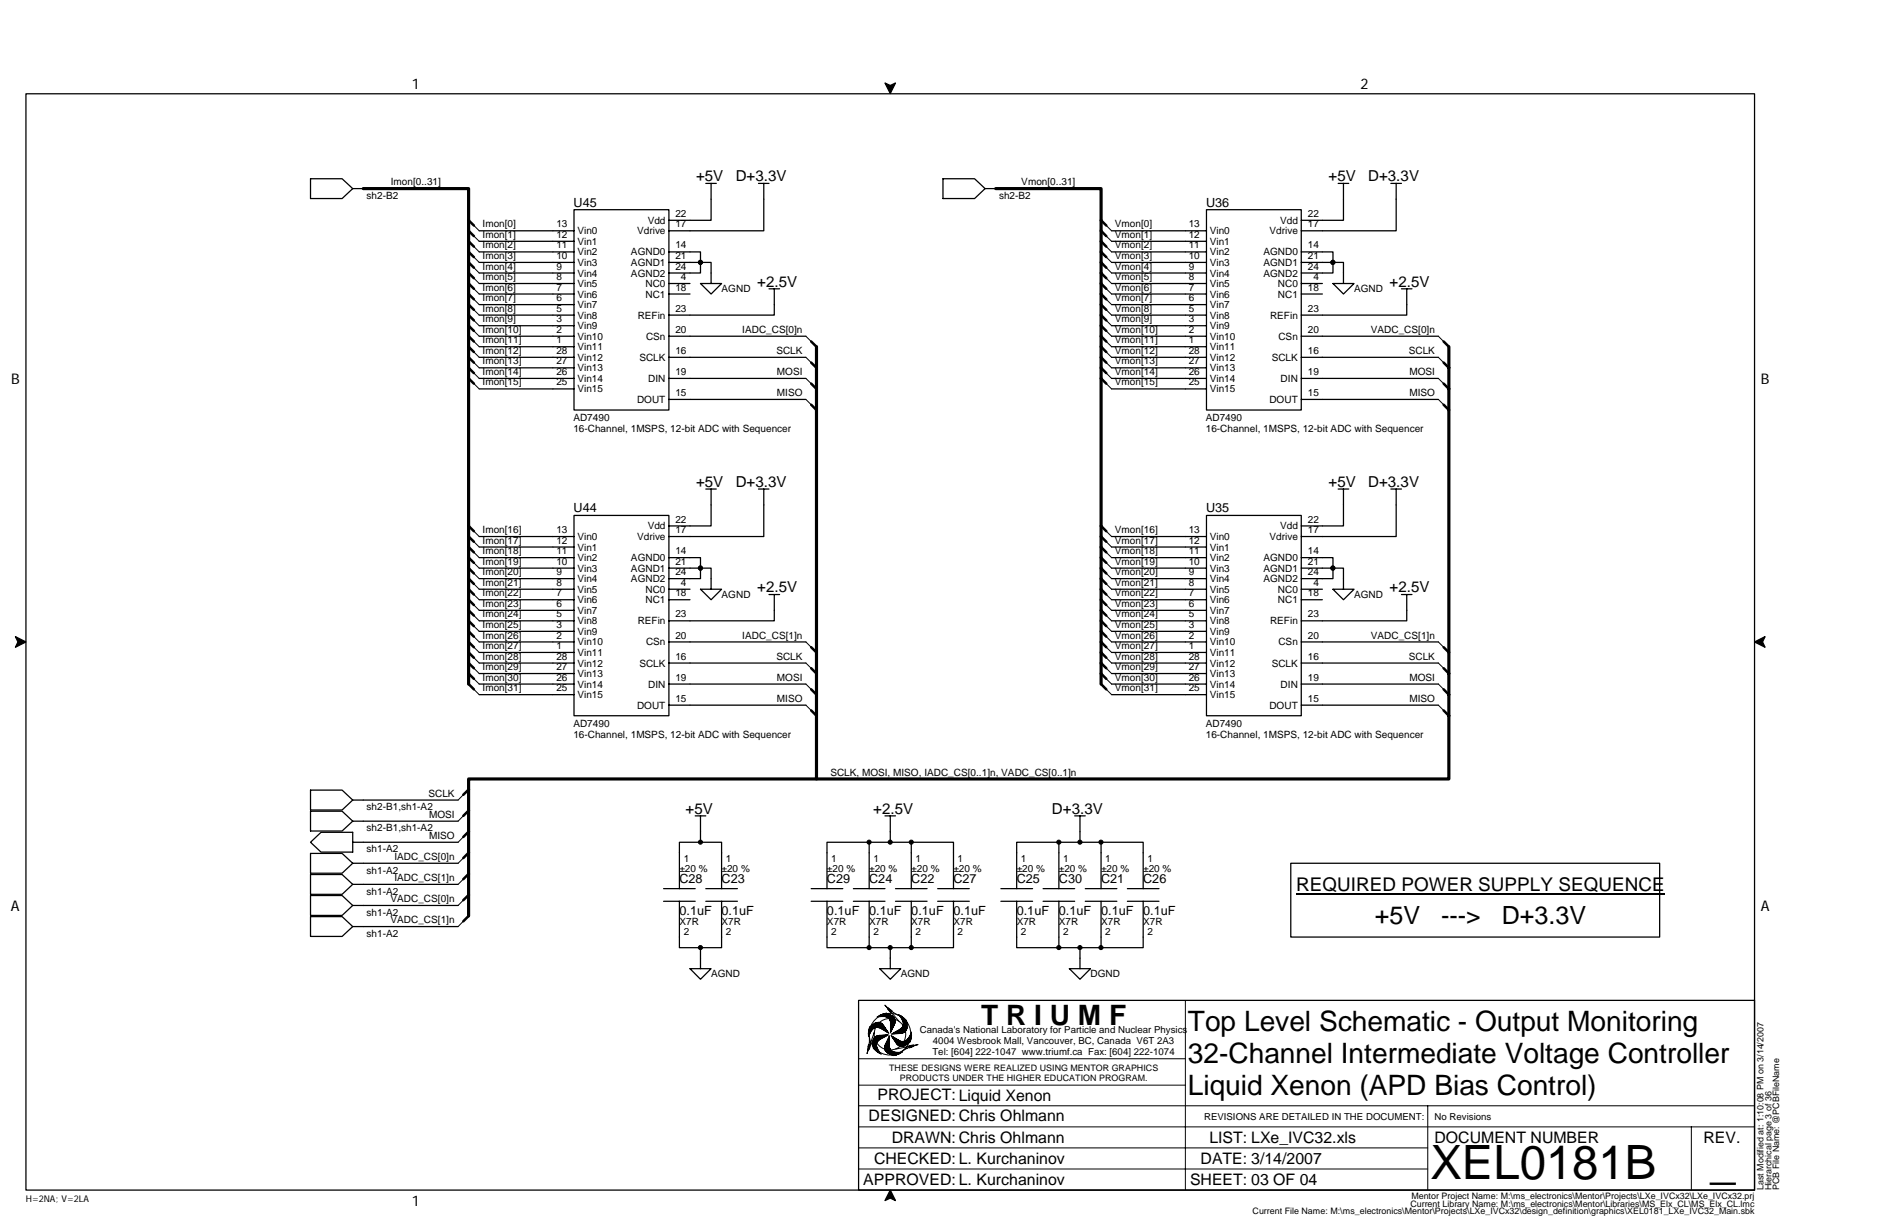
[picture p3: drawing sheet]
<svg xmlns="http://www.w3.org/2000/svg" width="432mm" height="279mm" viewBox="0 0 432 279" stroke-linecap="round" stroke-linejoin="round" font-family="sans-serif">
<g fill="none" stroke="#000" stroke-width=".29">
<path d="M5.9 21.4h393.7v249.6h-393.7zM70.7 40.7h7.2l2.4 2.2-2.4 2.3h-7.2zM80.3 42.9h2.4M109.1 52.6h21.6M109.1 54.9h21.6M109.1 57.4h21.6M109.1 59.8h21.6M130.7 47.8h21.6v45.6h-21.6zM152.3 57.4h7.2v4.8h-7.2M152.3 59.8h9.6v4.8M160.7 41.8h2.4M161.9 41.8v8.4h-9.6"/>
<path d="M172.7 41.8h2.4M173.9 41.8v10.8h-21.6M214.8 40.7h7.2l2.3 2.2-2.3 2.3h-7.2zM224.3 42.9h2.5M253.2 52.6h21.6M253.2 54.9h21.6M253.2 57.4h21.6M253.2 59.8h21.6M274.8 47.8h21.6v45.6h-21.6zM296.4 57.4h7.2v4.8h-7.2M296.4 59.8h9.6v4.8M304.8 41.8h2.4"/>
<path d="M306 41.8v8.4h-9.6M316.8 41.8h2.4M318 41.8v10.8h-21.6M109.1 62.2h21.6M109.1 64.6h21.6M109.1 67h21.6M109.1 69.4h21.6M109.1 71.8h21.6M109.1 74.2h21.6M109.1 76.6h21.6M109.1 79h21.6M152.3 64.6h4.8"/>
<path d="M152.3 67h4.8M152.3 76.6h31.2M159.5 64.6h4.8l-2.4 2.4zM175.1 65.8h2.4M176.3 65.8v6h-24M253.2 62.2h21.6M253.2 64.6h21.6M253.2 67h21.6M253.2 69.4h21.6M253.2 71.8h21.6M253.2 74.2h21.6M253.2 76.6h21.6"/>
<path d="M253.2 79h21.6M296.4 64.6h4.8M296.4 67h4.8M296.4 76.6h31.2M303.6 64.6h4.8l-2.4 2.4zM319.2 65.8h2.4M320.4 65.8v6h-24M109.1 81.4h21.6M109.1 83.8h21.6M109.1 86.2h21.6M109.1 88.6h21.6M152.3 81.4h31.2"/>
<path d="M152.3 86.2h31.2M152.3 91h31.2M253.2 81.4h21.6M253.2 83.8h21.6M253.2 86.2h21.6M253.2 88.6h21.6M296.4 81.4h31.2M296.4 86.2h31.2M296.4 91h31.2M130.7 117.4h21.6v45.6h-21.6zM160.7 111.4h2.4M161.9 111.4v8.4h-9.6"/>
<path d="M172.7 111.4h2.4M173.9 111.4v10.8h-21.6M274.8 117.4h21.6v45.6h-21.6zM304.8 111.4h2.4M306 111.4v8.4h-9.6M316.8 111.4h2.4M318 111.4v10.8h-21.6M109.1 122.2h21.6M109.1 124.6h21.6M109.1 127h21.6M109.1 129.4h21.6M109.1 131.8h21.6"/>
<path d="M109.1 134.2h21.6M109.1 136.6h21.6M109.1 139h21.6M152.3 127h7.2v4.8h-7.2M152.3 129.4h9.6v4.8M152.3 134.2h4.8M152.3 136.6h4.8M159.5 134.2h4.8l-2.4 2.4zM175.1 135.4h2.4M176.3 135.4v6h-24M253.2 122.2h21.6M253.2 124.6h21.6"/>
<path d="M253.2 127h21.6M253.2 129.4h21.6M253.2 131.8h21.6M253.2 134.2h21.6M253.2 136.6h21.6M253.2 139h21.6M296.4 127h7.2v4.8h-7.2M296.4 129.4h9.6v4.8M296.4 134.2h4.8M296.4 136.6h4.8M303.6 134.2h4.8l-2.4 2.4zM319.2 135.4h2.4"/>
<path d="M320.4 135.4v6h-24M109.1 141.4h21.6M109.1 143.8h21.6M109.1 146.2h21.6M109.1 148.6h21.6M109.1 151h21.6M109.1 153.4h21.6M109.1 155.8h21.6M109.1 158.2h21.6M152.3 146.2h31.2M152.3 151h31.2M152.3 155.8h31.2"/>
<path d="M253.2 141.4h21.6M253.2 143.8h21.6M253.2 146.2h21.6M253.2 148.6h21.6M253.2 151h21.6M253.2 153.4h21.6M253.2 155.8h21.6M253.2 158.2h21.6M296.4 146.2h31.2M296.4 151h31.2M296.4 155.8h31.2M70.7 179.9h7.2l2.4 2.3-2.4 2.2h-7.2z"/>
<path d="M152.3 160.6h31.2M296.4 160.6h31.2M70.7 184.7h7.2l2.4 2.3-2.4 2.2h-7.2zM70.7 194.3h7.2l2.4 2.3-2.4 2.2h-7.2zM70.7 199.1h7.2l2.4 2.3-2.4 2.2h-7.2zM70.7 191.8l2.4-2.3h7.2v4.5h-7.2zM80.3 182.2h24M80.3 187h24M80.3 196.6h24M80.3 191.8h24M158.3 185.8h2.4M159.5 185.8v6"/>
<path d="M198 191.8v10.6M201.5 185.8h2.4M202.8 185.8v6M207.5 191.8v10.6M241.2 191.8v10.6M244.8 185.8h2.4M246 185.8v6M250.8 191.8v10.6M294 196.6h84v16.8h-84zM70.7 203.9h7.2l2.4 2.3-2.4 2.2h-7.2zM70.7 208.7h7.2l2.4 2.3-2.4 2.2h-7.2zM80.3 201.4h24"/>
<path d="M80.3 206.2h24M80.3 211h24M151.1 205.2h7.2M151.1 202.4h7.2M154.7 205.2v10.6h9.6v-10.6M154.7 202.4v-10.6h9.6v10.6M159.5 215.8v4.8M160.7 205.2h7.2M160.7 202.4h7.2M184.7 205.2h7.2M184.7 202.4h7.2M188.3 202.4v-10.6h28.8v10.6"/>
<path d="M188.3 205.2v10.6h28.8v-10.6M194.4 205.2h7.1M194.4 202.4h7.1M198 205.2v10.6M202.8 215.8v4.8M203.9 205.2h7.2M203.9 202.4h7.2M207.5 205.2v10.6M213.6 205.2h7.1M213.6 202.4h7.1M227.9 205.2h7.3M227.9 202.4h7.3"/>
<path d="M231.5 202.4v-10.6h28.8v10.6M231.5 205.2v10.6h28.8v-10.6M237.6 205.2h7.2M237.6 202.4h7.2M241.2 205.2v10.6M246 215.8v4.8M247.2 205.2h7.2M247.2 202.4h7.2M250.8 205.2v10.6M256.8 205.2h7.1M256.8 202.4h7.1M157.1 220.6h4.8l-2.4 2.4z"/>
<path d="M195.5 227.8h204.1v43.2h-204.1zM200.3 220.6h4.8l-2.3 2.4zM243.5 220.6h4.8l-2.3 2.4z"/>
</g>
<g fill="none" stroke="#000" stroke-width=".23">
<path d="M107.9 51.4l1.2 1.2M107.9 53.8l1.2 1.1M107.9 56.2l1.2 1.2M107.9 58.5l1.2 1.3M251.9 51.4l1.3 1.2M251.9 53.8l1.3 1.1M251.9 56.2l1.3 1.2M251.9 58.5l1.3 1.3M107.9 61l1.2 1.2M107.9 63.4l1.2 1.2M107.9 65.8l1.2 1.2M107.9 68.2l1.2 1.2"/>
<path d="M107.9 70.5l1.2 1.3M107.9 73l1.2 1.2M107.9 75.4l1.2 1.2M107.9 77.8l1.2 1.2M183.5 76.6l1.2 1.2M251.9 61l1.3 1.2M251.9 63.4l1.3 1.2M251.9 65.8l1.3 1.2M251.9 68.2l1.3 1.2M251.9 70.5l1.3 1.3M251.9 73l1.3 1.2M251.9 75.4l1.3 1.2"/>
<path d="M251.9 77.8l1.3 1.2M327.6 76.6l1.2 1.2M107.9 80.2l1.2 1.2M107.9 82.6l1.2 1.2M107.9 85l1.2 1.2M107.9 87.4l1.2 1.2M183.5 81.4l1.2 1.2M183.5 86.2l1.2 1.2M183.5 91l1.2 1.2M251.9 80.2l1.3 1.2M251.9 82.6l1.3 1.2M251.9 85l1.3 1.2"/>
<path d="M251.9 87.4l1.3 1.2M327.6 81.4l1.2 1.2M327.6 86.2l1.2 1.2M327.6 91l1.2 1.2M107.9 121l1.2 1.2M107.9 123.4l1.2 1.2M107.9 125.8l1.2 1.2M107.9 128.2l1.2 1.2M107.9 130.6l1.2 1.2M107.9 133l1.2 1.2M107.9 135.4l1.2 1.2M107.9 137.8l1.2 1.2"/>
<path d="M251.9 121l1.3 1.2M251.9 123.4l1.3 1.2M251.9 125.8l1.3 1.2M251.9 128.2l1.3 1.2M251.9 130.6l1.3 1.2M251.9 133l1.3 1.2M251.9 135.4l1.3 1.2M251.9 137.8l1.3 1.2M107.9 140.2l1.2 1.2M107.9 142.6l1.2 1.2M107.9 145l1.2 1.2M107.9 147.4l1.2 1.2"/>
<path d="M107.9 149.8l1.2 1.2M107.9 152.2l1.2 1.2M107.9 154.6l1.2 1.2M107.9 157l1.2 1.2M183.5 146.2l1.2 1.2M183.5 151l1.2 1.2M183.5 155.8l1.2 1.2M251.9 140.2l1.3 1.2M251.9 142.6l1.3 1.2M251.9 145l1.3 1.2M251.9 147.4l1.3 1.2M251.9 149.8l1.3 1.2"/>
<path d="M251.9 152.2l1.3 1.2M251.9 154.6l1.3 1.2M251.9 157l1.3 1.2M327.6 146.2l1.2 1.2M327.6 151l1.2 1.2M327.6 155.8l1.2 1.2M183.5 160.6l1.2 1.2M327.6 160.6l1.2 1.2M105.5 181l-1.2 1.2M105.5 185.8l-1.2 1.2M105.5 190.6l-1.2 1.2M105.5 195.4l-1.2 1.2"/>
<path d="M105.5 200.2l-1.2 1.2M105.5 205l-1.2 1.2M105.5 209.8l-1.2 1.2M197.8 237.8l-.2 1.1M198.1 233.9l-.2 .6-.1 1.4 .9-1.6M198.2 233.8l-.4 1.9M198.3 237.9l-.3 1.1M198.5 233.6l-.5 1.7M198.7 233.4l-.7 .5-.2 1.4v.8a2.68 2.68 0 0 1 1.7-2.2h.5l.7 .3 1.7 1.1-1.1-1.7M198.7 233.4l-.5 1.7M198.8 237.3a1.83 1.83 0 0 0 1.1 2.2l.6 .4-.8-1.3M198.8 237l.9 1.6"/>
<path d="M198.8 237.3l.9 1.3M198.8 237.5l1 1.3M198.8 237.7l1.1 1.3M198.8 237.9l1.2 1.3M198.9 233.3l-.6 1.6M198.9 236.7l-.1 .3a2.33 2.33 0 0 0 1.2 2.7l.7 .3-1-1.6-.1-.6 .2-.5M198.9 236.9l.7 1.3M198.9 238.2l1.3 1.2M198.9 236.7l-.1 .6M198.9 236.7l.7 1.3M198.9 236.6l.7 1.3M198.9 238.6l1.5 1.2"/>
<path d="M199.1 233.2l-.7 1.5M199.1 236.5l-.2 .2M199.1 236.5l.5 1.2M199.1 236.3l.5 1.3M199.1 235.1l-1.6 4.8 .5-2.6v-1.2M199.2 236.2l-.1 .3M199.2 233l-.5 .4M199.2 233.1l-.6 1.4M199.2 233l-.6 .4M199.2 236.2l.5 1.1M199.3 236.1l.5 1.2M199.4 233l-.7 1.3"/>
<path d="M199.4 236.1l-.2 .1M199.4 236.1l.4 1.1M199.5 232.9l-.3 .1M199.5 236l.4 1M199.6 232.9l-.7 1.3M199.6 235.9l.4 1.1M199.7 235.9l.3 1M199.8 232.9h-.3M199.8 232.9l-.8 1.2M199.8 235.9l2.5-.2-2.3 1.3M199.8 235.9l-.7 .3-.2 .5M199.8 235.9l.3 1"/>
<path d="M199.9 232.8l-.8 1.2M199.9 235.9l.3 .9M200 237l-.3 .5-.1 .6M200 235.9l-.6 .2M200 235.9l.3 .8M200.1 232.8l-.9 .2M200.1 232.8l1 .6M200.1 232.8l-.3 .1M200.1 232.8l-.8 1.1M200.1 232.8l.7 .2 .5 .6M200.1 236.9l-.3 .4M200.1 235.9l.2 .8"/>
<path d="M200.2 232.8l-.8 1.1M200.2 235.9l.2 .7M200.3 234l-.8-.1-.8 .4M200.3 234l.2 .1M200.3 235.8l1.8-.1-1.6 .9M200.3 235.8l-.3 .1M200.3 235.8l.2 .8M200.4 235.8l.2 .7M200.4 232.9l-.8 1M200.5 234.1l.2 .1M200.5 236.6l-.4 .3M200.5 235.8l.2 .6-.1-.6"/>
<path d="M200.5 232.9l-.8 1M200.6 233l-.7 .9M200.7 233.1l-.7 .8M200.7 235.8l.1 .6M200.8 233.1l-.7 .8M200.8 235.8l.1 .5M200.9 233.2l-.7 .7M200.9 235.8l.1 .5M200.9 233.2l-.6 .8M201 235.8l.1 .5M201 233.9l-.2 .3M201 233.3l-.7 .7"/>
<path d="M201.1 233.4l.2 .2M201.1 234l-.3 .3M201.1 233.4l-.7 .6M201.1 235.8l.1 .4M201.1 233.4l-.6 .7M201.2 233.5l-.6 .6M201.2 235.8l.1 .4M201.2 233.6l-.5 .6M201.3 233.6l1 1.5-1.6-.9M201.3 235.8l.1 .3v-.3M201.3 233.7l-.3 .2M201.4 233.8l-.3 .2"/>
<path d="M201.4 233.8l-.5 .5M201.4 233.9l-.4 .5M201.4 235.8l.1 .3M201.5 234l-.4 .4M201.5 238.6l.1 .6M201.5 238.4l1 .2M201.5 238.5l1.1 .2M201.5 238.6l1.1 .2M201.5 238.7l1.2 .2M201.5 238.8l1.3 .2M201.5 234.1l-.3 .4M201.5 235.8l.1 .2"/>
<path d="M201.5 238.3v.3M201.5 238.2l1 .2M201.5 238.3l1 .2M201.6 238l.9-2.1v2.5M201.6 234.2l-.3 .3M201.6 238a1.56 1.56 0 0 0 1.2 2.1l.7 .3 2.1-.9-.9 .1M201.6 238l-.1 .3M201.6 238l.9 .3M201.6 238.1l.9 .3M201.6 239l1.3 .2M201.6 234.2l-.2 .4M201.6 235.8l.1 .1"/>
<path d="M201.6 239.2l.2 .2M201.6 237.9l.9 .3M201.6 239.2l1.4 .1M201.7 234.3l-.3 .3M201.7 237.9l.8 .2M201.7 235.7v.2M201.7 237.8l-.1 .2M201.7 237.8l.8 .2M201.7 239.3l1.4 .1M201.8 234.4l-.3 .3M201.8 237.6l.7 .2M201.8 237.7l.7 .2"/>
<path d="M201.8 235.7v.2M201.8 234.5l-.2 .2M201.8 239.4l.4 .3M201.8 237.5l.7 .2M201.8 239.4l1.5 .1M201.9 234.6l-.2 .2M201.9 237.4l.6 .2M201.9 234.7l-.2 .1M201.9 235.7v.1M201.9 230.8l-1.8 .7M201.9 231.6h1.5M201.9 237.3l.6 .2"/>
<path d="M201.9 239.5h1.5M202 234.7l-.2 .2M202 237.3l.5 .1M202 234.9v.1M202 235.7v.1M202 234.8l-.1 .1M202 237.2l.5 .1M202.1 229.7l.7 .9M202.1 231.6l1.4 .1M202.1 234.9h-.1M202.1 237l.4 .2M202.1 234.9v.1"/>
<path d="M202.1 235h.1M202.1 236.9l.4 .1M202.1 237l.4 .1M202.2 236.8l.3 .1M202.2 231.7l1.4 .1M202.2 235v.1M202.2 236.7l.3 .1M202.3 229.5l.9 .7M202.3 231.8l.3 .4M202.3 236.6l.2 .1M202.3 230.9l-1.7 .5M202.3 236.6h.2"/>
<path d="M202.4 231.8l1.3 .1M202.4 236.5h.1M202.4 236.4h.1M202.5 231.9l1.3 .2M202.5 236.3h.1M202.5 231l.6 .4M202.5 231a2.49 2.49 0 0 0-2.5 .5 2.81 2.81 0 0 1 2.3 .3M202.5 236.1l-.8 1.7M202.5 238.4l.1 .3M202.5 231l-1.7 .4M202.6 232.2l.2 .4v2.6l1-2.1M202.6 232.1l1.3 .2"/>
<path d="M202.6 238.7l.1 .2M202.6 232.2l1.3 .2M202.6 232.2l.2 .4M202.6 238.7l.5 .6M202.7 232.3l1.2 .2M202.7 238.9l.4 .4M202.8 231.1l-1.7 .3M202.8 232.3l1.1 .3M202.8 232.5l1.1 .2M202.8 232.5l1 .3M202.8 234.3l.3 .1M202.8 232.6v2.3l.8-1.6"/>
<path d="M202.8 232.6l1 .3M202.8 232.7l1 .3M202.8 232.8l1 .3M202.8 232.9l.9 .3M202.8 233l.9 .2M202.8 233.1l.8 .2M202.8 233.2l.8 .2M202.8 233.3l.8 .2M202.8 233.4l.7 .2M202.8 233.5l.7 .1M202.8 233.6l.6 .1M202.8 233.7l.6 .1"/>
<path d="M202.8 233.8l.5 .1M202.8 233.9l.5 .1h-.5M202.8 234.1l.4 .1M202.8 234.2l.4 .1M202.8 234.4l.3 .1M202.8 234.5h.2M202.8 234.6h.2M202.8 234.7h.1M202.8 234.8h.1M202.8 234.9h.1M202.9 231.2l-1.6 .2M203.1 239.3l.2 .2"/>
<path d="M203.1 235.9l1.6 1M203.1 231.4h-1.6M203.1 231.4l.5 .3M203.2 236l.1 .1M203.3 231.4l-1.6 .1M203.3 239.5a2.76 2.76 0 0 0 2 .1 2.46 2.46 0 0 1-3.1 .1M203.3 239.5l1.4 .1M203.3 235.3l.1 .1M203.4 236.1l-.1 .1M203.4 236.1l-.1 .2M203.4 235.3l.1 .1M203.4 235.3h.1"/>
<path d="M203.5 235.2l.1 .2M203.5 236.2l-.1 .2M203.6 231.7a2.58 2.58 0 0 0-3.8-.1 2.99 2.99 0 0 1 2.5 .2M203.6 231.7l.3 .7-.1 .7M203.6 231.7l.1 .2M203.6 239.6h-1.5M203.6 236.3l-.2 .1M203.6 235.2l.1 .2M203.7 235.1l.1 .3M203.7 231.9l.2 .6M203.7 236.3l-.2 .2M203.8 236.4l-.3 .2"/>
<path d="M203.8 233.1l-.2 .2M203.8 235.1l.1 .2M203.8 239.6l-1.6 .1M203.9 235v.3M203.9 232.5l-.1 .6M203.9 236.4l-.3 .3M203.9 236.5l-.2 .3M203.9 235l.1 .3M204 236.5l-.3 .4M204 234.9l.1 .4M204 239.6l-1.6 .3M204 238.9l5-1-2.4 .8-1.1 .7"/>
<path d="M204.1 237.5l.5 .6 .7 .2M204.1 236.6l-.3 .3M204.1 234.9l.1 .4M204.1 237.5l.2 .2M204.2 236.6l-.4 .4M204.2 234.8l.1 .5M204.3 239.7l-1.7 .3M204.3 237.7l.5 .4M204.3 236.7l-.4 .4M204.3 234.8l.1 .5M204.3 236.7l-.4 .5M204.3 234.8l.2 .5"/>
<path d="M204.4 236.8l-.5 .5M204.4 234.8l.2 .5M204.5 234.7l.2 .6M204.5 239.7l-1.7 .4M204.5 236.8l-.5 .5M204.6 231.2l-2.1-1.4-1-.9 3.4 3.8M204.6 236.9l-.5 .5M204.6 234.7l.2 .6M204.7 236.9l.2 .1-.7 .6M204.7 236.9l-.6 .6M204.7 234.6l.2 .7M204.8 239.6l-1.8 .6"/>
<path d="M204.8 238.1l.5 .2M204.8 237l-.6 .6M204.8 234.6l.2 .7M204.9 234.5l-1.6 .9 1.7-.1M204.9 234.5l.2 .8M204.9 231.3l1.5 1.2M205 234.5l.2 .8M205 237.1l-.6 .7M205 234.4l.3 .8M205 234.3l-2 1.2 2-.2M205.1 237.2l-2.2-1.4 1.2 1.7M205.1 237.2h.3"/>
<path d="M205.1 237.1l-.7 .8M205.1 234.4l.3 .8M205.2 237.2l-.7 .7M205.2 234.3l.3 .9M205.2 231.7l1.3 1.2M205.2 239.6l-1.8 .7M205.2 234.2l.3 1M205.3 237.2l-.7 .8M205.3 234.2l.3 .9M205.3 231.9l1.2 1.3M205.4 237.2l-.7 .9M205.4 235.2l-.4 .1"/>
<path d="M205.4 234l-.5 .5M205.4 234.1l.3 1M205.4 232.1l1.1 1.3M205.5 237.2l-.7 .9M205.5 234l.3 1.1M205.5 233.9l.4 1.1M205.6 238.2l-.3 .1M205.6 233.8l-.6 .6M205.6 233.8l.4 1.2M205.6 232.3l.9 1.3M205.6 237.2l-.7 1M205.7 235.1l-.3 .1"/>
<path d="M205.7 233.7l.4 1.2M205.7 232.5l.8 1.3M205.7 237.2l-.7 1M205.7 232.7l.1 .6-.2 .5M205.7 233.5l.5 1.3M205.7 232.7l.8 1.3M205.8 233.4l.6 1.2M205.8 233.2l.6 1.3M205.8 233.1l.6 1.3M205.8 232.9l.7 1.3M205.9 238.2h-.3M205.9 235l-.2 .1"/>
<path d="M205.9 231.9l.5 .5M205.9 231.9l-1-.7 .8 1.5M205.9 231.9l-1.2-.8 1 1.6v.9l-.3 .4M206 237.2l-.9 1.1M206.1 238.1l-.8 .2M206.1 237.2l-.8 1.1M206.2 237l-.8 1.3M206.4 237l-.8 1.2M206.4 234.6l-.5 .4M206.4 234.7l-.6 .4-.8 .2M206.4 232.4l.2 .7M206.4 234.4v.2"/>
<path d="M206.5 236.9l-.7 1.3M206.5 233.1v1M206.5 234.1l-.1 .3M206.6 233.1v1M206.6 234.1l-.2 .6M206.6 236.8l-.4 .3-.8 .1M206.6 236.8l.9-1.6-.2 2M206.6 236.8l-.7 1.3M206.7 237.7l.6-.5 .3-1.4-.1-.8a2.38 2.38 0 0 1-1.9 2.2l-.7-.2-.6 .7M206.7 237.7l-.6 .4M206.8 236.6l-.7 1.5M206.9 236.4l-.6 1.5"/>
<path d="M207.1 236.2l-.6 1.6M207.2 236l-.5 1.7M207.3 235.8l-.5 1.7M207.5 235.4l-.3 1.9M208.1 237.9l-1.2 .3M208.1 238.3l-1 .3M270 227.8v43.2M195.5 256.6h204.1M195.5 247.1h74.5M195.5 241.1h74.5M195.5 251.8h204.1M325.2 251.8v19.2"/>
<path d="M385.2 256.6v14.4M195.5 261.4h129.7M195.5 266.2h129.7"/>
<circle cx="202.7" cy="235.5" r="3.6"/>
<circle cx="202.7" cy="235.5" r="4.7"/>
</g>
<g fill="#000" stroke="#000" stroke-width=".29">
<path d="M201.5 18.9l1.3 .6 1.1-.6-1.1 2.4z" fill-rule="evenodd"/>
<path d="M3.5 145l2.4 1.2-2.4 1.2 .6-1.2z" fill-rule="evenodd"/>
<path d="M399.6 146.2l2.4-1.2-.6 1.2 .6 1.2z" fill-rule="evenodd"/>
<path d="M202.8 271l1.1 2.4-1.1-.6-1.3 .6z" fill-rule="evenodd"/>
</g>
<path d="M295.2 203.5h83.9" fill="none" stroke="#000" stroke-width=".32"/>
<g fill="none" stroke="#000" stroke-width=".58">
<path d="M106.7 50.2l1.2 1.2M106.7 52.6l1.2 1.2M106.7 54.9l1.2 1.3M106.7 57.4l1.2 1.1M106.7 59.8l1.2 1.2M250.8 50.2l1.1 1.2M250.8 52.6l1.1 1.2M250.8 54.9l1.1 1.3M250.8 57.4l1.1 1.1M250.8 59.8l1.1 1.2M106.7 62.2l1.2 1.2M106.7 64.6l1.2 1.2"/>
<path d="M106.7 67l1.2 1.2M106.7 69.4l1.2 1.1M106.7 71.8l1.2 1.2M106.7 74.2l1.2 1.2M106.7 76.6l1.2 1.2M106.7 79l1.2 1.2M184.7 77.8l1.2 1.2M250.8 62.2l1.1 1.2M250.8 64.6l1.1 1.2M250.8 67l1.1 1.2M250.8 69.4l1.1 1.1M250.8 71.8l1.1 1.2"/>
<path d="M250.8 74.2l1.1 1.2M250.8 76.6l1.1 1.2M250.8 79l1.1 1.2M328.8 77.8l1.2 1.2M106.7 81.4l1.2 1.2M106.7 83.8l1.2 1.2M106.7 86.2l1.2 1.2M184.7 82.6l1.2 1.2M184.7 87.4l1.2 1.2M184.7 92.2l1.2 1.2M250.8 81.4l1.1 1.2M250.8 83.8l1.1 1.2"/>
<path d="M250.8 86.2l1.1 1.2M328.8 82.6l1.2 1.2M328.8 87.4l1.2 1.2M328.8 92.2l1.2 1.2M106.7 119.8l1.2 1.2M250.8 119.8l1.1 1.2M106.7 122.2l1.2 1.2M106.7 124.6l1.2 1.2M106.7 127l1.2 1.2M106.7 129.4l1.2 1.2M106.7 131.8l1.2 1.2M106.7 134.2l1.2 1.2"/>
<path d="M106.7 136.6l1.2 1.2M106.7 139l1.2 1.2M250.8 122.2l1.1 1.2M250.8 124.6l1.1 1.2M250.8 127l1.1 1.2M250.8 129.4l1.1 1.2M250.8 131.8l1.1 1.2M250.8 134.2l1.1 1.2M250.8 136.6l1.1 1.2M250.8 139l1.1 1.2M106.7 141.4l1.2 1.2M106.7 143.8l1.2 1.2"/>
<path d="M106.7 146.2l1.2 1.2M106.7 148.6l1.2 1.2M106.7 151l1.2 1.2M106.7 153.4l1.2 1.2M106.7 155.8l1.2 1.2M184.7 147.4l1.2 1.2M184.7 152.2l1.2 1.2M184.7 157l1.2 1.2M250.8 141.4l1.1 1.2M250.8 143.8l1.1 1.2M250.8 146.2l1.1 1.2M250.8 148.6l1.1 1.2"/>
<path d="M250.8 151l1.1 1.2M250.8 153.4l1.1 1.2M250.8 155.8l1.1 1.2M328.8 147.4l1.2 1.2M328.8 152.2l1.2 1.2M328.8 157l1.2 1.2M106.7 179.8l-1.2 1.2M184.7 161.8l1.2 1.2M328.8 161.8l1.2 1.2M106.7 184.6l-1.2 1.2M106.7 189.4l-1.2 1.2M106.7 194.2l-1.2 1.2"/>
<path d="M106.7 199l-1.2 1.2M106.7 203.8l-1.2 1.2M106.7 208.6l-1.2 1.2"/>
</g>
<path d="M82.7 42.9h24v112.9M226.8 42.9h24v112.9M185.9 79v98.4M330 79v98.4h-223.3v31.2" fill="none" stroke="#000" stroke-width=".72"/>
<g fill="#000" stroke="#000" stroke-width=".23">
<circle cx="159.5" cy="59.7" r=".48"/>
<circle cx="303.5" cy="59.7" r=".47"/>
<circle cx="159.5" cy="129.4" r=".48"/>
<circle cx="303.5" cy="129.4" r=".47"/>
<circle cx="159.5" cy="191.8" r=".47"/>
<circle cx="197.9" cy="191.8" r=".47"/>
<circle cx="202.7" cy="191.8" r=".47"/>
<circle cx="207.5" cy="191.8" r=".47"/>
<circle cx="241.1" cy="191.8" r=".47"/>
<circle cx="245.9" cy="191.8" r=".47"/>
<circle cx="250.7" cy="191.8" r=".47"/>
<circle cx="159.5" cy="215.8" r=".47"/>
<circle cx="197.9" cy="215.8" r=".47"/>
<circle cx="202.7" cy="215.8" r=".47"/>
<circle cx="207.5" cy="215.8" r=".47"/>
<circle cx="241.1" cy="215.8" r=".47"/>
<circle cx="245.9" cy="215.8" r=".47"/>
<circle cx="250.7" cy="215.8" r=".47"/>
</g>
<g font-size="10.8">
<text x="325.8" y="268.5">XEL0181B</text>
<text x="389.4" y="268.5">_</text>
</g>
<g font-size="6.4">
<text x="223.5" y="233.4">T R I U M F</text>
<text x="270.5" y="234.8">Top Level Schematic - Output Monitoring</text>
<text x="270.5" y="242">32-Channel Intermediate Voltage Controller</text>
<text x="270.5" y="249.2">Liquid Xenon (APD Bias Control)</text>
</g>
<g font-size="5.7">
<text x="313.1" y="210.5">+5V</text>
<text x="328.2" y="210.5">---&gt;</text>
<text x="342" y="210.5">D+3.3V</text>
</g>
<text font-size="4.3" x="295.2" y="202.9">REQUIRED POWER SUPPLY SEQUENCE</text>
<g font-size="3.6">
<text x="199.8" y="250.6">PROJECT: Liquid Xenon</text>
<text x="197.8" y="255.4">DESIGNED: Chris Ohlmann</text>
<text x="203.1" y="260.2">DRAWN: Chris Ohlmann</text>
<text x="275.4" y="260.2">LIST: LXe_IVC32.xls</text>
<text x="326.7" y="260.2">DOCUMENT NUMBER</text>
<text x="388" y="260.2">REV.</text>
<text x="196.6" y="269.8">APPROVED: L. Kurchaninov</text>
<text x="199.1" y="265">CHECKED: L. Kurchaninov</text>
<text x="271" y="269.8">SHEET: 03 OF 04</text>
<text x="273.4" y="265">DATE: 3/14/2007</text>
</g>
<g font-size="3.4">
<text x="158.5" y="41.2">+5V</text>
<text x="167.6" y="41.2">D+3.3V</text>
<text x="302.6" y="41.2">+5V</text>
<text x="311.6" y="41.2">D+3.3V</text>
<text x="172.4" y="65.3">+2.5V</text>
<text x="316.5" y="65.3">+2.5V</text>
<text x="158.5" y="110.8">+5V</text>
<text x="167.6" y="110.8">D+3.3V</text>
<text x="302.6" y="110.8">+5V</text>
<text x="311.6" y="110.8">D+3.3V</text>
<text x="172.4" y="134.9">+2.5V</text>
<text x="316.5" y="134.9">+2.5V</text>
<text x="156.1" y="185.3">+5V</text>
<text x="198.9" y="185.3">+2.5V</text>
<text x="239.6" y="185.3">D+3.3V</text>
</g>
<g font-size="3.3">
<text x="93.8" y="20.3">1</text>
<text x="309.9" y="20.3">2</text>
<text x="2.5" y="87.5">B</text>
<text x="401" y="87.5">B</text>
<text x="2.5" y="207.5">A</text>
<text x="401" y="207.5">A</text>
<text x="93.8" y="274.7">1</text>
</g>
<g font-size="2.9">
<text x="130.6" y="47">U45</text>
<text x="274.7" y="47">U36</text>
<text x="130.6" y="116.6">U44</text>
<text x="274.7" y="116.6">U35</text>
<text x="154.7" y="201.1">C28</text>
<text x="164.3" y="201.1">C23</text>
<text x="188.3" y="201.1">C29</text>
<text x="198" y="201.1">C24</text>
<text x="207.5" y="201.1">C22</text>
<text x="217.1" y="201.1">C27</text>
<text x="231.5" y="201.1">C25</text>
<text x="241.2" y="201.1">C30</text>
<text x="250.8" y="201.1">C21</text>
<text x="260.3" y="201.1">C26</text>
<text x="154.7" y="208.3">0.1uF</text>
<text x="164.3" y="208.3">0.1uF</text>
<text x="188.3" y="208.3">0.1uF</text>
<text x="198" y="208.3">0.1uF</text>
<text x="207.5" y="208.3">0.1uF</text>
<text x="217.1" y="208.3">0.1uF</text>
<text x="231.5" y="208.3">0.1uF</text>
<text x="241.2" y="208.3">0.1uF</text>
<text x="250.8" y="208.3">0.1uF</text>
<text x="260.3" y="208.3">0.1uF</text>
</g>
<g font-size="2.3">
<text x="83.5" y="45.3">sh2-B2</text>
<text x="89" y="42.2">Imon[0..31]</text>
<text x="227.5" y="45.3">sh2-B2</text>
<text x="232.6" y="42.2">Vmon[0..31]</text>
<text x="109.9" y="51.8">Imon[0]</text>
<text x="126.7" y="51.8">13</text>
<text x="131.5" y="53.4">Vin0</text>
<text x="145.1" y="53.4">Vdrive</text>
<text x="147.5" y="51">Vdd</text>
<text x="153.8" y="49.4">22</text>
<text x="153.8" y="51.8">17</text>
<text x="253.9" y="51.8">Vmon[0]</text>
<text x="270.7" y="51.8">13</text>
<text x="275.5" y="53.4">Vin0</text>
<text x="289.1" y="53.4">Vdrive</text>
<text x="291.5" y="51">Vdd</text>
<text x="297.9" y="49.4">22</text>
<text x="297.9" y="51.8">17</text>
<text x="109.9" y="54.2">Imon[1]</text>
<text x="109.9" y="56.6">Imon[2]</text>
<text x="109.9" y="59">Imon[3]</text>
<text x="126.7" y="54.2">12</text>
<text x="126.7" y="56.6">11</text>
<text x="126.7" y="59">10</text>
<text x="131.5" y="58.2">Vin2</text>
<text x="131.5" y="55.8">Vin1</text>
<text x="143.7" y="58.2">AGND0</text>
<text x="153.8" y="56.6">14</text>
<text x="153.8" y="59">21</text>
<text x="253.9" y="54.2">Vmon[1]</text>
<text x="253.9" y="56.6">Vmon[2]</text>
<text x="253.9" y="59">Vmon[3]</text>
<text x="270.7" y="54.2">12</text>
<text x="270.7" y="56.6">11</text>
<text x="270.7" y="59">10</text>
<text x="275.5" y="58.2">Vin2</text>
<text x="275.5" y="55.8">Vin1</text>
<text x="287.7" y="58.2">AGND0</text>
<text x="297.9" y="56.6">14</text>
<text x="297.9" y="59">21</text>
<text x="109.9" y="61.4">Imon[4]</text>
<text x="109.9" y="63.8">Imon[5]</text>
<text x="126.7" y="61.4">9</text>
<text x="126.7" y="63.8">8</text>
<text x="131.5" y="65.4">Vin5</text>
<text x="131.5" y="63">Vin4</text>
<text x="131.5" y="60.6">Vin3</text>
<text x="143.7" y="63">AGND2</text>
<text x="143.7" y="60.6">AGND1</text>
<text x="147" y="65.4">NC0</text>
<text x="153.8" y="61.4">24</text>
<text x="155.1" y="63.8">4</text>
<text x="253.9" y="61.4">Vmon[4]</text>
<text x="253.9" y="63.8">Vmon[5]</text>
<text x="270.7" y="61.4">9</text>
<text x="270.7" y="63.8">8</text>
<text x="275.5" y="65.4">Vin5</text>
<text x="275.5" y="63">Vin4</text>
<text x="275.5" y="60.6">Vin3</text>
<text x="287.7" y="63">AGND2</text>
<text x="287.7" y="60.6">AGND1</text>
<text x="291" y="65.4">NC0</text>
<text x="297.9" y="61.4">24</text>
<text x="299.1" y="63.8">4</text>
<text x="109.9" y="66.2">Imon[6]</text>
<text x="109.9" y="68.6">Imon[7]</text>
<text x="109.9" y="71">Imon[8]</text>
<text x="126.7" y="66.2">7</text>
<text x="126.7" y="68.6">6</text>
<text x="126.7" y="71">5</text>
<text x="131.5" y="67.8">Vin6</text>
<text x="131.5" y="70.2">Vin7</text>
<text x="147" y="67.8">NC1</text>
<text x="153.8" y="66.2">18</text>
<text x="153.8" y="71">23</text>
<text x="164.3" y="66.5">AGND</text>
<text x="253.9" y="66.2">Vmon[6]</text>
<text x="253.9" y="68.6">Vmon[7]</text>
<text x="253.9" y="71">Vmon[8]</text>
<text x="270.7" y="66.2">7</text>
<text x="270.7" y="68.6">6</text>
<text x="270.7" y="71">5</text>
<text x="275.5" y="67.8">Vin6</text>
<text x="275.5" y="70.2">Vin7</text>
<text x="291" y="67.8">NC1</text>
<text x="297.9" y="66.2">18</text>
<text x="297.9" y="71">23</text>
<text x="308.4" y="66.5">AGND</text>
<text x="109.9" y="73.4">Imon[9]</text>
<text x="109.9" y="75.8">Imon[10]</text>
<text x="126.7" y="73.4">3</text>
<text x="126.7" y="75.8">2</text>
<text x="131.5" y="77.4">Vin10</text>
<text x="131.5" y="72.6">Vin8</text>
<text x="131.5" y="75">Vin9</text>
<text x="145.2" y="72.6">REFin</text>
<text x="147.1" y="77.4">CSn</text>
<text x="153.8" y="75.8">20</text>
<text x="169.1" y="75.8">IADC_CS[0]n</text>
<text x="253.9" y="73.4">Vmon[9]</text>
<text x="253.9" y="75.8">Vmon[10]</text>
<text x="270.7" y="73.4">3</text>
<text x="270.7" y="75.8">2</text>
<text x="275.5" y="77.4">Vin10</text>
<text x="275.5" y="72.6">Vin8</text>
<text x="275.5" y="75">Vin9</text>
<text x="289.2" y="72.6">REFin</text>
<text x="291.1" y="77.4">CSn</text>
<text x="297.9" y="75.8">20</text>
<text x="312.2" y="75.8">VADC_CS[0]n</text>
<text x="109.9" y="78.2">Imon[11]</text>
<text x="109.9" y="80.6">Imon[12]</text>
<text x="109.9" y="83">Imon[13]</text>
<text x="126.7" y="78.2">1</text>
<text x="126.7" y="80.6">28</text>
<text x="126.7" y="83">27</text>
<text x="131.5" y="82.2">Vin12</text>
<text x="131.5" y="79.8">Vin11</text>
<text x="145.6" y="82.2">SCLK</text>
<text x="153.8" y="80.6">16</text>
<text x="176.8" y="80.6">SCLK</text>
<text x="253.9" y="78.2">Vmon[11]</text>
<text x="253.9" y="80.6">Vmon[12]</text>
<text x="253.9" y="83">Vmon[13]</text>
<text x="270.7" y="78.2">1</text>
<text x="270.7" y="80.6">28</text>
<text x="270.7" y="83">27</text>
<text x="275.5" y="82.2">Vin12</text>
<text x="275.5" y="79.8">Vin11</text>
<text x="289.6" y="82.2">SCLK</text>
<text x="297.9" y="80.6">16</text>
<text x="320.8" y="80.6">SCLK</text>
<text x="109.9" y="85.4">Imon[14]</text>
<text x="109.9" y="87.8">Imon[15]</text>
<text x="126.7" y="85.4">26</text>
<text x="126.7" y="87.8">25</text>
<text x="131.5" y="87">Vin14</text>
<text x="131.5" y="89.4">Vin15</text>
<text x="131.5" y="84.6">Vin13</text>
<text x="147.6" y="87">DIN</text>
<text x="153.8" y="85.4">19</text>
<text x="177" y="85.4">MOSI</text>
<text x="253.9" y="85.4">Vmon[14]</text>
<text x="253.9" y="87.8">Vmon[15]</text>
<text x="270.7" y="85.4">26</text>
<text x="270.7" y="87.8">25</text>
<text x="275.5" y="87">Vin14</text>
<text x="275.5" y="89.4">Vin15</text>
<text x="275.5" y="84.6">Vin13</text>
<text x="291.7" y="87">DIN</text>
<text x="297.9" y="85.4">19</text>
<text x="321" y="85.4">MOSI</text>
<text x="130.6" y="95.9">AD7490</text>
<text x="145.1" y="91.8">DOUT</text>
<text x="153.8" y="90.2">15</text>
<text x="177" y="90.2">MISO</text>
<text x="274.6" y="95.9">AD7490</text>
<text x="289.1" y="91.8">DOUT</text>
<text x="297.9" y="90.2">15</text>
<text x="321" y="90.2">MISO</text>
<text x="130.6" y="98.3">16-Channel, 1MSPS, 12-bit ADC with Sequencer</text>
<text x="274.6" y="98.3">16-Channel, 1MSPS, 12-bit ADC with Sequencer</text>
<text x="153.8" y="119">22</text>
<text x="297.9" y="119">22</text>
<text x="109.9" y="121.4">Imon[16]</text>
<text x="109.9" y="123.8">Imon[17]</text>
<text x="126.7" y="121.4">13</text>
<text x="126.7" y="123.8">12</text>
<text x="131.5" y="125.4">Vin1</text>
<text x="131.5" y="123">Vin0</text>
<text x="145.1" y="123">Vdrive</text>
<text x="147.5" y="120.6">Vdd</text>
<text x="153.8" y="121.4">17</text>
<text x="253.9" y="121.4">Vmon[16]</text>
<text x="253.9" y="123.8">Vmon[17]</text>
<text x="270.7" y="121.4">13</text>
<text x="270.7" y="123.8">12</text>
<text x="275.5" y="125.4">Vin1</text>
<text x="275.5" y="123">Vin0</text>
<text x="289.1" y="123">Vdrive</text>
<text x="291.5" y="120.6">Vdd</text>
<text x="297.9" y="121.4">17</text>
<text x="109.9" y="126.2">Imon[18]</text>
<text x="109.9" y="128.6">Imon[19]</text>
<text x="109.9" y="131">Imon[20]</text>
<text x="126.7" y="126.2">11</text>
<text x="126.7" y="128.6">10</text>
<text x="126.7" y="131">9</text>
<text x="131.5" y="127.8">Vin2</text>
<text x="131.5" y="130.2">Vin3</text>
<text x="143.7" y="130.2">AGND1</text>
<text x="143.7" y="127.8">AGND0</text>
<text x="153.8" y="126.2">14</text>
<text x="153.8" y="128.6">21</text>
<text x="153.8" y="131">24</text>
<text x="253.9" y="126.2">Vmon[18]</text>
<text x="253.9" y="128.6">Vmon[19]</text>
<text x="253.9" y="131">Vmon[20]</text>
<text x="270.7" y="126.2">11</text>
<text x="270.7" y="128.6">10</text>
<text x="270.7" y="131">9</text>
<text x="275.5" y="127.8">Vin2</text>
<text x="275.5" y="130.2">Vin3</text>
<text x="287.7" y="130.2">AGND1</text>
<text x="287.7" y="127.8">AGND0</text>
<text x="297.9" y="126.2">14</text>
<text x="297.9" y="128.6">21</text>
<text x="297.9" y="131">24</text>
<text x="109.9" y="133.4">Imon[21]</text>
<text x="109.9" y="135.8">Imon[22]</text>
<text x="126.7" y="133.4">8</text>
<text x="126.7" y="135.8">7</text>
<text x="131.5" y="137.4">Vin6</text>
<text x="131.5" y="135">Vin5</text>
<text x="131.5" y="132.6">Vin4</text>
<text x="143.7" y="132.6">AGND2</text>
<text x="147" y="135">NC0</text>
<text x="147" y="137.4">NC1</text>
<text x="153.8" y="135.8">18</text>
<text x="155.1" y="133.4">4</text>
<text x="164.3" y="136.1">AGND</text>
<text x="253.9" y="133.4">Vmon[21]</text>
<text x="253.9" y="135.8">Vmon[22]</text>
<text x="270.7" y="133.4">8</text>
<text x="270.7" y="135.8">7</text>
<text x="275.5" y="137.4">Vin6</text>
<text x="275.5" y="135">Vin5</text>
<text x="275.5" y="132.6">Vin4</text>
<text x="287.7" y="132.6">AGND2</text>
<text x="291" y="135">NC0</text>
<text x="291" y="137.4">NC1</text>
<text x="297.9" y="135.8">18</text>
<text x="299.1" y="133.4">4</text>
<text x="308.4" y="136.1">AGND</text>
<text x="109.9" y="138.2">Imon[23]</text>
<text x="109.9" y="140.6">Imon[24]</text>
<text x="109.9" y="143">Imon[25]</text>
<text x="126.7" y="138.2">6</text>
<text x="126.7" y="140.6">5</text>
<text x="126.7" y="143">3</text>
<text x="131.5" y="142.2">Vin8</text>
<text x="131.5" y="139.8">Vin7</text>
<text x="145.2" y="142.2">REFin</text>
<text x="153.8" y="140.6">23</text>
<text x="253.9" y="138.2">Vmon[23]</text>
<text x="253.9" y="140.6">Vmon[24]</text>
<text x="253.9" y="143">Vmon[25]</text>
<text x="270.7" y="138.2">6</text>
<text x="270.7" y="140.6">5</text>
<text x="270.7" y="143">3</text>
<text x="275.5" y="142.2">Vin8</text>
<text x="275.5" y="139.8">Vin7</text>
<text x="289.2" y="142.2">REFin</text>
<text x="297.9" y="140.6">23</text>
<text x="109.9" y="145.4">Imon[26]</text>
<text x="109.9" y="147.8">Imon[27]</text>
<text x="126.7" y="145.4">2</text>
<text x="126.7" y="147.8">1</text>
<text x="131.5" y="147">Vin10</text>
<text x="131.5" y="149.4">Vin11</text>
<text x="131.5" y="144.6">Vin9</text>
<text x="147.1" y="147">CSn</text>
<text x="153.8" y="145.4">20</text>
<text x="169.1" y="145.4">IADC_CS[1]n</text>
<text x="253.9" y="145.4">Vmon[26]</text>
<text x="253.9" y="147.8">Vmon[27]</text>
<text x="270.7" y="145.4">2</text>
<text x="270.7" y="147.8">1</text>
<text x="275.5" y="147">Vin10</text>
<text x="275.5" y="149.4">Vin11</text>
<text x="275.5" y="144.6">Vin9</text>
<text x="291.1" y="147">CSn</text>
<text x="297.9" y="145.4">20</text>
<text x="312.2" y="145.4">VADC_CS[1]n</text>
<text x="109.9" y="150.2">Imon[28]</text>
<text x="109.9" y="152.6">Imon[29]</text>
<text x="109.9" y="155">Imon[30]</text>
<text x="126.7" y="150.2">28</text>
<text x="126.7" y="152.6">27</text>
<text x="126.7" y="155">26</text>
<text x="131.5" y="151.8">Vin12</text>
<text x="131.5" y="154.2">Vin13</text>
<text x="145.6" y="151.8">SCLK</text>
<text x="153.8" y="155">19</text>
<text x="153.8" y="150.2">16</text>
<text x="176.8" y="150.2">SCLK</text>
<text x="177" y="155">MOSI</text>
<text x="253.9" y="150.2">Vmon[28]</text>
<text x="253.9" y="152.6">Vmon[29]</text>
<text x="253.9" y="155">Vmon[30]</text>
<text x="270.7" y="150.2">28</text>
<text x="270.7" y="152.6">27</text>
<text x="270.7" y="155">26</text>
<text x="275.5" y="151.8">Vin12</text>
<text x="275.5" y="154.2">Vin13</text>
<text x="289.6" y="151.8">SCLK</text>
<text x="297.9" y="155">19</text>
<text x="297.9" y="150.2">16</text>
<text x="320.8" y="150.2">SCLK</text>
<text x="321" y="155">MOSI</text>
<text x="109.9" y="157.4">Imon[31]</text>
<text x="126.7" y="157.4">25</text>
<text x="131.5" y="156.6">Vin14</text>
<text x="131.5" y="159">Vin15</text>
<text x="145.1" y="161.4">DOUT</text>
<text x="147.6" y="156.6">DIN</text>
<text x="153.8" y="159.8">15</text>
<text x="177" y="159.8">MISO</text>
<text x="253.9" y="157.4">Vmon[31]</text>
<text x="270.7" y="157.4">25</text>
<text x="275.5" y="156.6">Vin14</text>
<text x="275.5" y="159">Vin15</text>
<text x="289.1" y="161.4">DOUT</text>
<text x="291.7" y="156.6">DIN</text>
<text x="297.9" y="159.8">15</text>
<text x="321" y="159.8">MISO</text>
<text x="130.6" y="168">16-Channel, 1MSPS, 12-bit ADC with Sequencer</text>
<text x="130.6" y="165.6">AD7490</text>
<text x="274.6" y="168">16-Channel, 1MSPS, 12-bit ADC with Sequencer</text>
<text x="274.6" y="165.6">AD7490</text>
<text x="189.1" y="176.6">SCLK, MOSI, MISO, IADC_CS[0..1]n, VADC_CS[0..1]n</text>
<text x="83.5" y="184.5">sh2-B1,sh1-A2</text>
<text x="97.6" y="181.4">SCLK</text>
<text x="83.5" y="189.3">sh2-B1,sh1-A2</text>
<text x="97.7" y="186.2">MOSI</text>
<text x="97.7" y="191">MISO</text>
<text x="83.5" y="194.1">sh1-A2</text>
<text x="89.8" y="195.8">IADC_CS[0]n</text>
<text x="155.7" y="196.2">1</text>
<text x="165.3" y="196.2">1</text>
<text x="189.3" y="196.2">1</text>
<text x="198.9" y="196.2">1</text>
<text x="208.5" y="196.2">1</text>
<text x="218.1" y="196.2">1</text>
<text x="232.5" y="196.2">1</text>
<text x="242.1" y="196.2">1</text>
<text x="251.7" y="196.2">1</text>
<text x="261.3" y="196.2">1</text>
<text x="83.5" y="198.9">sh1-A2</text>
<text x="83.5" y="203.7">sh1-A2</text>
<text x="89.8" y="200.6">IADC_CS[1]n</text>
<text x="154.7" y="198.6">±20 %</text>
<text x="164.3" y="198.6">±20 %</text>
<text x="188.3" y="198.6">±20 %</text>
<text x="198" y="198.6">±20 %</text>
<text x="207.5" y="198.6">±20 %</text>
<text x="217.1" y="198.6">±20 %</text>
<text x="231.5" y="198.6">±20 %</text>
<text x="241.2" y="198.6">±20 %</text>
<text x="250.8" y="198.6">±20 %</text>
<text x="260.3" y="198.6">±20 %</text>
<text x="83.5" y="208.5">sh1-A2</text>
<text x="88.9" y="205.4">VADC_CS[0]n</text>
<text x="83.5" y="213.3">sh1-A2</text>
<text x="88.9" y="210.2">VADC_CS[1]n</text>
<text x="154.7" y="210.6">X7R</text>
<text x="155.7" y="213">2</text>
<text x="164.3" y="210.6">X7R</text>
<text x="165.3" y="213">2</text>
<text x="188.3" y="210.6">X7R</text>
<text x="189.3" y="213">2</text>
<text x="198" y="210.6">X7R</text>
<text x="198.9" y="213">2</text>
<text x="207.5" y="210.6">X7R</text>
<text x="208.5" y="213">2</text>
<text x="217.1" y="210.6">X7R</text>
<text x="218.1" y="213">2</text>
<text x="231.5" y="210.6">X7R</text>
<text x="232.5" y="213">2</text>
<text x="241.2" y="210.6">X7R</text>
<text x="242.1" y="213">2</text>
<text x="250.8" y="210.6">X7R</text>
<text x="251.7" y="213">2</text>
<text x="260.3" y="210.6">X7R</text>
<text x="261.3" y="213">2</text>
<text x="161.9" y="222.5">AGND</text>
<text x="205.1" y="222.5">AGND</text>
<text x="248.3" y="222.5">DGND</text>
</g>
<g font-size="2.2">
<text x="209.5" y="235.3">Canada's National Laboratory for Particle and Nuclear Physics</text>
<text x="212.5" y="237.8">4004 Wesbrook Mall, Vancouver, BC, Canada V6T 2A3</text>
<text x="212.3" y="240.2">Tel: [604] 222-1047 www.triumf.ca Fax: [604] 222-1074</text>
<text x="274.2" y="255">REVISIONS ARE DETAILED IN THE DOCUMENT:</text>
<text x="326.7" y="255.1">No Revisions</text>
</g>
<text font-size="2.1" x="5.9" y="273.6">H=2NA; V=2LA</text>
<g font-size="2">
<text x="202.5" y="243.8">THESE DESIGNS WERE REALIZED USING MENTOR GRAPHICS</text>
<text x="204.9" y="246.1">PRODUCTS UNDER THE HIGHER EDUCATION PROGRAM.</text>
<text x="321.2" y="274.7">Current Library Name: M:\ms_electronics\Mentor\Libraries\MS_Elx_CL\MS_Elx_CL.lmc</text>
<text x="321.4" y="272.9">Mentor Project Name: M:\ms_electronics\Mentor\Projects\LXe_IVCx32\LXe_IVCx32.prj</text>
<text x="401.6" y="271" transform="rotate(-90 401.6 271)">Last Modified at: 1:10:08 PM on 3/14/2007</text>
<text x="403.4" y="271" transform="rotate(-90 403.4 271)">Hierarchical page 3 of 36</text>
<text x="405.2" y="271" transform="rotate(-90 405.2 271)">PCB File Name: @PCBFileName</text>
<text x="285.3" y="276.5">Current File Name: M:\ms_electronics\Mentor\Projects\LXe_IVCx32\design_definition\graphics\XEL0181_LXe_IVC32_Main.sbk</text>
</g>
</svg>
